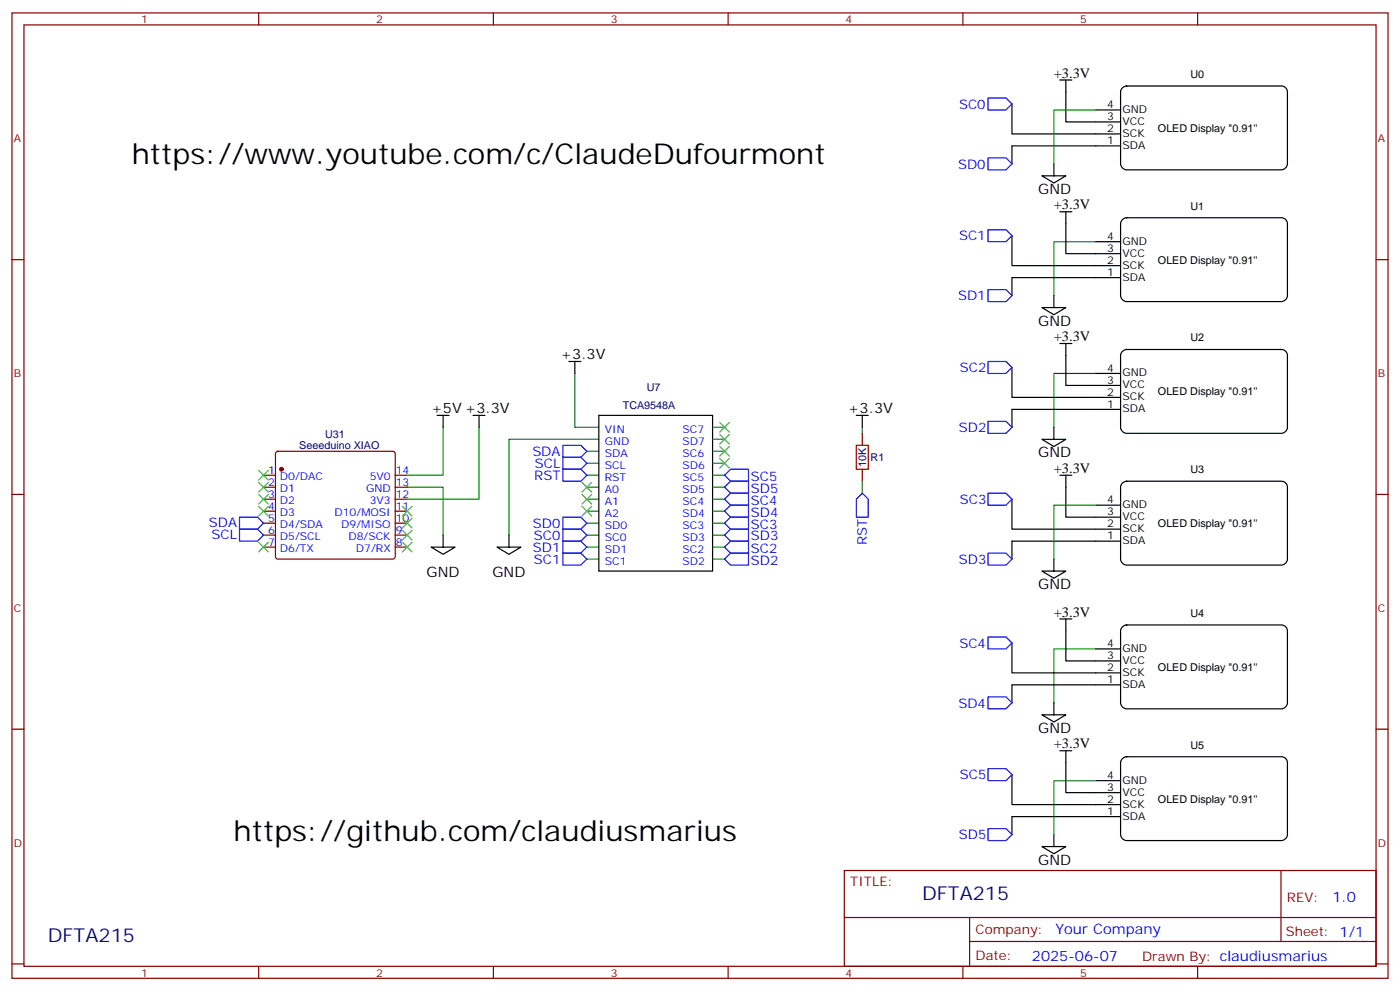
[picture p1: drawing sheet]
<svg xmlns="http://www.w3.org/2000/svg" width="412mm" height="292mm" viewBox="0 0 412 292" stroke-linecap="round" stroke-linejoin="round" font-family="sans-serif">
<g fill="none" stroke="#870000" stroke-width=".35">
<path d="M3.5 3.8h405.4v284.3h-405.4zM7.1 7.3h398.2v277.3h-398.2zM76.2 3.8v3.5M145.3 3.8v3.5M214.5 3.8v3.5M283.6 3.8v3.5M352.8 3.8v3.5M3.5 76.5h3.6M405.3 76.5h3.6M77.6 140h3.5M81.4 133.1l.4-.2h33.9l.5 .2 .2 .5v30.4l-.2 .5-.5 .2h-33.9l-.5-.3-.2-.4v-30.4zM116.4 140h3.5"/>
<path d="M254 127.6v3.6M254 138.2v3.5M3.5 145.6h3.6M77.6 143.5h3.5M77.6 147h3.5M77.6 150.6h3.5M77.6 154.1h3.5M77.6 157.6h3.5M116.4 143.5h3.5M116.4 147h3.5M116.4 150.6h3.5M116.4 154.1h3.5"/>
<path d="M116.4 157.6h3.5M405.3 145.6h3.6M77.6 161.1h3.5M116.4 161.1h3.5M3.5 214.8h3.6M405.3 214.8h3.6M248.7 256.4h156.6v28.2h-156.6zM377.3 256.4v20.9M248.7 270.2h156.5M285.6 277.3h119.6M285.6 270.2v14.2M3.5 283.9h3.6"/>
<path d="M76.2 284.6v3.5M145.3 284.6v3.5M214.5 284.6v3.5M283.6 284.6v3.5M352.8 284.6v3.5M405.3 283.9h3.6"/>
</g>
<g fill="none" stroke="#000" stroke-width=".35">
<path d="M298.1 30.6v8.8h31.7M312.2 23.6h3.5M314 23.6v12.3h15.8M322.8 32.4h7M330.7 25.8l1.2-.5h45.6a1.76 1.76 0 0 1 1.7 1.8v21.2a1.89 1.89 0 0 1-1.7 1.7h-45.6a1.89 1.89 0 0 1-1.8-1.7v-21.2zM306.9 51.8h7.1l-3.6 2.1zM310.4 48.3v3.5M329.8 43h-31.7v5.3M298.1 69.4v8.8h31.7M312.2 62.4h3.5M314 62.4v12.3h15.8M322.8 71.2h7"/>
<path d="M330.7 64.7l1.2-.6h45.6a1.76 1.76 0 0 1 1.7 1.8v21.2a1.89 1.89 0 0 1-1.7 1.7h-45.6a1.89 1.89 0 0 1-1.8-1.7v-21.2zM306.9 90.6h7.1l-3.6 2.1zM310.4 87.1v3.5M329.8 81.8h-31.7v5.3M167.6 106.5h3.5M169.3 106.5v3.5M298.1 108.2v8.9h31.7M312.2 101.2h3.5M314 101.2v12.3h15.8M322.8 110h7M330.7 103.5l1.2-.6h45.6a1.76 1.76 0 0 1 1.7 1.8v21.2a1.89 1.89 0 0 1-1.7 1.7h-45.6a1.89 1.89 0 0 1-1.8-1.7v-21.2zM128.8 122.3h3.5"/>
<path d="M130.5 122.3v3.6M139.3 122.3h3.6M141.1 122.3v3.6M176.4 122.3h33.5v45.9h-33.5zM252.2 122.3h3.6M254 122.3v3.6M306.9 129.4h7.1l-3.6 2.1zM310.4 125.9v3.5M312.2 140h3.5M314 140v12.3h15.8M329.8 120.6h-31.7v5.3M130.5 157.6v3.5"/>
<path d="M149.9 157.6v3.5M298.1 147v8.9h31.7M322.8 148.8h7M329.8 159.4h-31.7v5.3M330.7 142.3l1.2-.6h45.6a1.76 1.76 0 0 1 1.7 1.8v21.2a1.89 1.89 0 0 1-1.7 1.7h-45.6a1.89 1.89 0 0 1-1.8-1.7v-21.2zM127 161.1h7.1l-3.6 2.2zM146.4 161.1h7.1l-3.6 2.2zM306.9 168.2h7.1l-3.6 2.1zM310.4 164.7v3.5M298.1 189.4v8.8h31.7M312.2 182.3h3.5M314 182.3v12.4h15.8"/>
<path d="M322.8 191.1h7M330.7 184.6l1.2-.5h45.6a1.76 1.76 0 0 1 1.7 1.7v21.2a1.89 1.89 0 0 1-1.7 1.8h-45.6a1.89 1.89 0 0 1-1.8-1.8v-21.2zM306.9 210.5h7.1l-3.6 2.2zM310.4 207v3.5M329.8 201.7h-31.7v5.3M298.1 228.2v8.8h31.7M312.2 221.1h3.5M314 221.1v12.4h15.8M322.8 229.9h7M330.7 223.4l1.2-.5h45.6a1.76 1.76 0 0 1 1.7 1.7v21.2a1.89 1.89 0 0 1-1.7 1.8h-45.6a1.89 1.89 0 0 1-1.8-1.8v-21.2zM306.9 249.3h7.1l-3.6 2.2zM310.4 245.8v3.5"/>
<path d="M329.8 240.5h-31.7v5.3"/>
</g>
<g fill="none" stroke="#008700" stroke-width=".35">
<path d="M322.8 32.4h-12.4v15.9M322.8 71.2h-12.4v15.9M169.3 110v15.9h7.1M322.8 110h-12.4v15.9M130.5 125.9v14.1h-10.6M141.1 125.9v21.1h-21.2M172.9 132.9h3.5M172.9 136.5h3.5M172.9 140h3.5M176.4 129.4h-26.5v28.2M209.9 132.9h3.5M209.9 136.5h3.5"/>
<path d="M209.9 140h3.5M209.9 125.9h3.5M209.9 129.4h3.5M254 125.9v1.7M119.9 143.5h10.6v14.1M172.9 143.5h3.5M172.9 147h3.5M172.9 150.6h3.5M172.9 154.1h3.5M172.9 157.6h3.5M209.9 143.5h3.5M209.9 147h3.5"/>
<path d="M209.9 150.6h3.5M209.9 154.1h3.5M209.9 157.6h3.5M254 141.7v3.6M322.8 148.8h-12.4v15.9M172.9 161.1h3.5M172.9 164.7h3.5M209.9 161.1h3.5M209.9 164.7h3.5M322.8 191.1h-12.4v15.9M322.8 229.9h-12.4v15.9"/>
</g>
<circle cx="82.9" cy="138.2" r=".53" fill="#870000" stroke="#870000" stroke-width=".35"/>
<g fill="none" stroke="#3c3" stroke-width=".35">
<path d="M76.2 138.6l2.8 2.8M79 138.6l-2.8 2.8M212 135l2.8 2.9M212 131.5l2.8 2.8M212 128l2.8 2.8M212 124.5l2.8 2.8M214.8 135l-2.8 2.9M214.8 131.5l-2.8 2.8M214.8 128l-2.8 2.8M214.8 124.5l-2.8 2.8M76.2 142.1l2.8 2.8M76.2 145.6l2.8 2.8"/>
<path d="M76.2 149.2l2.8 2.8M76.2 159.7l2.8 2.9M79 142.1l-2.8 2.8M79 145.6l-2.8 2.8M79 149.2l-2.8 2.8M79 159.7l-2.8 2.9M118.5 159.7l2.9 2.9M118.5 156.2l2.9 2.8M118.5 152.7l2.9 2.8M118.5 149.2l2.9 2.8M121.4 159.7l-2.9 2.9M121.4 156.2l-2.9 2.8"/>
<path d="M121.4 152.7l-2.9 2.8M121.4 149.2l-2.9 2.8M171.4 142.1l2.9 2.8M171.4 145.6l2.9 2.8M171.4 149.2l2.9 2.8M174.3 142.1l-2.9 2.8M174.3 145.6l-2.9 2.8M174.3 149.2l-2.9 2.8"/>
</g>
<g fill="none" stroke="#00f" stroke-width=".35">
<path d="M291 28.9h5.3l1.8 1.7-1.8 1.8h-5.3zM291 46.5h5.3l1.8 1.8-1.8 1.7h-5.3zM291 67.7h5.3l1.8 1.7-1.8 1.8h-5.3zM291 85.3h5.3l1.8 1.8-1.8 1.7h-5.3zM291 106.5h5.3l1.8 1.7-1.8 1.8h-5.3zM165.8 131.2h5.3l1.8 1.7-1.8 1.8h-5.3zM165.8 134.7h5.3l1.8 1.8-1.8 1.7h-5.3zM165.8 138.2h5.3l1.8 1.8-1.8 1.7h-5.3zM213.4 140l1.8-1.8h5.3v3.5h-5.3zM291 124.1h5.3l1.8 1.8-1.8 1.7h-5.3zM70.6 155.9h5.2l1.8 1.7-1.8 1.8h-5.2zM70.6 152.3h5.2l1.8 1.8-1.8 1.8h-5.2z"/>
<path d="M165.8 152.3h5.3l1.8 1.8-1.8 1.8h-5.3zM165.8 155.9h5.3l1.8 1.7-1.8 1.8h-5.3zM165.8 159.4h5.3l1.8 1.7-1.8 1.8h-5.3zM213.4 154.1l1.8-1.8h5.3v3.6h-5.3zM213.4 147l1.8-1.7h5.3v3.5h-5.3zM213.4 157.6l1.8-1.7h5.3v3.5h-5.3zM213.4 150.6l1.8-1.8h5.3v3.5h-5.3zM213.4 143.5l1.8-1.8h5.3v3.6h-5.3zM254 145.3l1.8 1.7v5.3h-3.6v-5.3zM291 145.3h5.3l1.8 1.7-1.8 1.8h-5.3zM165.8 162.9h5.3l1.8 1.8-1.8 1.7h-5.3zM213.4 164.7l1.8-1.8h5.3v3.5h-5.3z"/>
<path d="M213.4 161.1l1.8-1.7h5.3v3.5h-5.3zM291 162.9h5.3l1.8 1.8-1.8 1.7h-5.3zM291 187.6h5.3l1.8 1.8-1.8 1.7h-5.3zM291 205.2h5.3l1.8 1.8-1.8 1.8h-5.3zM291 226.4h5.3l1.8 1.8-1.8 1.7h-5.3zM291 244.1h5.3l1.8 1.7-1.8 1.8h-5.3z"/>
</g>
<path d="M252.2 131.2h3.6v7h-3.6z" fill="none" stroke="#a10000" stroke-width=".35"/>
<g font-size="8.5">
<text x="38.8" y="48.3">https://www.youtube.com/c/ClaudeDufourmont</text>
<text x="68.8" y="247.6">https://github.com/claudiusmarius</text>
</g>
<g font-size="5.6" fill="#000080">
<text x="271.6" y="265.2">DFTA215</text>
<text x="14.1" y="277.6">DFTA215</text>
</g>
<g font-size="4.2">
<text x="310.4" y="22.9">+3.3V</text>
<text x="305.9" y="57.1">GND</text>
<text x="310.4" y="61.7">+3.3V</text>
<text x="305.9" y="95.9">GND</text>
<text x="310.4" y="100.5">+3.3V</text>
<text x="165.1" y="105.8">+3.3V</text>
<text x="127" y="121.6">+5V +3.3V</text>
<text x="249.8" y="121.6">+3.3V</text>
<text x="305.9" y="134.7">GND</text>
<text x="310.4" y="139.3">+3.3V</text>
<text x="125.7" y="169.8">GND</text>
<text x="145.1" y="169.8">GND</text>
<text x="305.9" y="173.5">GND</text>
<text x="310.4" y="181.6">+3.3V</text>
<text x="305.9" y="215.8">GND</text>
<text x="310.4" y="220.4">+3.3V</text>
<text x="305.9" y="254.6">GND</text>
</g>
<g font-size="4.2" fill="#00f">
<text x="392.5" y="265.7">1.0</text>
<text x="310.9" y="275.2">Your Company</text>
<text x="304" y="283">2025-06-07</text>
</g>
<g font-size="3.9" fill="#00f">
<text x="282.5" y="32">SC0</text>
<text x="282.2" y="49.6">SD0</text>
<text x="282.5" y="70.8">SC1</text>
<text x="282.2" y="88.4">SD1</text>
<text x="282.7" y="109.6">SC2</text>
<text x="282.5" y="127.2">SD2</text>
<text x="156.8" y="134.2">SDA</text>
<text x="157.6" y="137.7">SCL</text>
<text x="157.4" y="141.4">RST</text>
<text x="221.2" y="141.6">SC5</text>
<text x="221.2" y="148.7">SC4</text>
<text x="221.2" y="145.1">SD5</text>
<text x="282.7" y="148.4">SC3</text>
<text x="61.6" y="155.3">SDA</text>
<text x="157" y="155.5">SD0</text>
<text x="221.2" y="155.7">SC3</text>
<text x="221.2" y="152.1">SD4</text>
<text x="62.3" y="158.9">SCL</text>
<text x="157.3" y="159">SC0</text>
<text x="221.2" y="159.2">SD3</text>
<text x="255.4" y="160.5" transform="rotate(-90 255.4 160.5)">RST</text>
<text x="157" y="162.5">SD1</text>
<text x="157.3" y="166">SC1</text>
<text x="221.2" y="166.3">SD2</text>
<text x="221.2" y="162.8">SC2</text>
<text x="282.5" y="166.1">SD3</text>
<text x="282.6" y="190.8">SC4</text>
<text x="282.3" y="208.5">SD4</text>
<text x="282.7" y="229.5">SC5</text>
<text x="282.5" y="247.2">SD5</text>
</g>
<g font-size="3.9" fill="#800">
<text x="250.5" y="261">TITLE:</text>
<text x="379.1" y="265.7">REV:</text>
<text x="287.4" y="275.2">Company:</text>
<text x="378.7" y="275.8">Sheet: 1/1</text>
<text x="287.4" y="282.9">Date:</text>
<text x="336.4" y="282.9">Drawn By: claudiusmarius</text>
</g>
<g font-size="3.2" fill="#800">
<text x="41.6" y="6.8">1</text>
<text x="110.8" y="6.8">2</text>
<text x="179.9" y="6.8">3</text>
<text x="249.1" y="6.8">4</text>
<text x="318.2" y="6.8">5</text>
<text x="4.1" y="41.9">A</text>
<text x="405.9" y="41.9">A</text>
<text x="4.1" y="111.1">B</text>
<text x="405.9" y="111.1">B</text>
<text x="4.1" y="180.2">C</text>
<text x="405.9" y="180.2">C</text>
<text x="4.1" y="249.3">D</text>
<text x="405.9" y="249.3">D</text>
<text x="41.6" y="287.6">1</text>
<text x="110.8" y="287.6">2</text>
<text x="179.9" y="287.6">3</text>
<text x="249.1" y="287.6">4</text>
<text x="318.2" y="287.6">5</text>
</g>
<g font-size="3.2">
<text x="350.7" y="22.9">U0</text>
<text x="326.2" y="35.4">3</text>
<text x="326.2" y="31.9">4</text>
<text x="330.7" y="33.3">GND</text>
<text x="326.2" y="38.9">2</text>
<text x="330.7" y="40.3">SCK</text>
<text x="330.7" y="36.8">VCC</text>
<text x="341.1" y="38.8">OLED Display &quot;0.91''</text>
<text x="326.2" y="42.5">1</text>
<text x="330.7" y="43.9">SDA</text>
<text x="350.7" y="61.8">U1</text>
<text x="326.2" y="70.7">4</text>
<text x="326.2" y="77.7">2</text>
<text x="326.2" y="74.2">3</text>
<text x="330.7" y="75.6">VCC</text>
<text x="330.7" y="72.1">GND</text>
<text x="341.1" y="77.6">OLED Display &quot;0.91''</text>
<text x="326.2" y="81.3">1</text>
<text x="330.7" y="82.7">SDA</text>
<text x="330.7" y="79.1">SCK</text>
<text x="350.7" y="100.6">U2</text>
<text x="326.2" y="113">3</text>
<text x="326.2" y="109.5">4</text>
<text x="330.7" y="110.9">GND</text>
<text x="326.2" y="116.5">2</text>
<text x="330.7" y="117.9">SCK</text>
<text x="330.7" y="114.4">VCC</text>
<text x="341.1" y="116.4">OLED Display &quot;0.91''</text>
<text x="326.2" y="120.1">1</text>
<text x="330.7" y="121.5">SDA</text>
<text x="350.7" y="139.4">U3</text>
<text x="326.2" y="148.3">4</text>
<text x="330.7" y="149.7">GND</text>
<text x="326.2" y="155.3">2</text>
<text x="326.2" y="151.8">3</text>
<text x="330.7" y="153.2">VCC</text>
<text x="341.1" y="155.2">OLED Display &quot;0.91''</text>
<text x="326.2" y="158.9">1</text>
<text x="330.7" y="160.3">SDA</text>
<text x="330.7" y="156.8">SCK</text>
<text x="350.7" y="181.7">U4</text>
<text x="326.2" y="190.6">4</text>
<text x="326.2" y="197.7">2</text>
<text x="326.2" y="194.1">3</text>
<text x="330.7" y="195.6">VCC</text>
<text x="330.7" y="192">GND</text>
<text x="341.1" y="197.6">OLED Display &quot;0.91''</text>
<text x="326.2" y="201.2">1</text>
<text x="330.7" y="202.6">SDA</text>
<text x="330.7" y="199.1">SCK</text>
<text x="350.7" y="220.5">U5</text>
<text x="326.2" y="233">3</text>
<text x="326.2" y="229.4">4</text>
<text x="330.7" y="230.8">GND</text>
<text x="326.2" y="236.5">2</text>
<text x="330.7" y="237.9">SCK</text>
<text x="330.7" y="234.4">VCC</text>
<text x="341.1" y="236.4">OLED Display &quot;0.91''</text>
<text x="326.2" y="240">1</text>
<text x="330.7" y="241.4">SDA</text>
</g>
<g font-size="3.2" fill="#000080">
<text x="190.5" y="115.3">U7</text>
<text x="183.4" y="120.6">TCA9548A</text>
<text x="95.8" y="128.9">U31</text>
<text x="88.2" y="132.3">Seeeduino XIAO</text>
<text x="255.1" y="137.6" transform="rotate(-90 255.1 137.6)">10K</text>
<text x="256.5" y="135.8">R1</text>
</g>
<g font-size="3.2" fill="#00f">
<text x="178.2" y="127.6">VIN</text>
<text x="178.2" y="131.2">GND</text>
<text x="201.1" y="131.2">SD7</text>
<text x="201.1" y="127.6">SC7</text>
<text x="178.2" y="134.7">SDA</text>
<text x="201.1" y="134.7">SC6</text>
<text x="78.9" y="139.6">1</text>
<text x="78.9" y="143.2">2</text>
<text x="82.4" y="141.4">D0/DAC</text>
<text x="108.9" y="141.4">5V0</text>
<text x="116.6" y="143.2">13</text>
<text x="116.6" y="139.6">14</text>
<text x="178.2" y="138.2">SCL</text>
<text x="178.2" y="141.7">RST</text>
<text x="201.1" y="138.2">SD6</text>
<text x="201.1" y="141.7">SC5</text>
<text x="78.9" y="146.7">3</text>
<text x="82.4" y="144.9">D1</text>
<text x="82.4" y="148.4">D2</text>
<text x="107.8" y="144.9">GND</text>
<text x="108.9" y="148.4">3V3</text>
<text x="116.6" y="146.7">12</text>
<text x="178.2" y="145.3">A0</text>
<text x="178.2" y="148.8">A1</text>
<text x="201.1" y="145.3">SD5</text>
<text x="201.1" y="148.8">SC4</text>
<text x="78.9" y="150.2">4</text>
<text x="78.9" y="153.7">5</text>
<text x="82.4" y="152">D3</text>
<text x="82.4" y="155.5">D4/SDA</text>
<text x="98.5" y="152">D10/MOSI</text>
<text x="100.5" y="155.5">D9/MISO</text>
<text x="116.6" y="153.7">10</text>
<text x="116.6" y="150.2">11</text>
<text x="178.2" y="152.3">A2</text>
<text x="178.2" y="155.9">SD0</text>
<text x="201.1" y="155.9">SC3</text>
<text x="201.1" y="152.3">SD4</text>
<text x="78.9" y="157.3">6</text>
<text x="78.9" y="160.8">7</text>
<text x="82.4" y="159">D5/SCL</text>
<text x="102.6" y="159">D8/SCK</text>
<text x="116.6" y="160.8">8</text>
<text x="116.6" y="157.3">9</text>
<text x="178.2" y="159.4">SC0</text>
<text x="201.1" y="159.4">SD3</text>
<text x="82.4" y="162.6">D6/TX</text>
<text x="104.8" y="162.6">D7/RX</text>
<text x="178.2" y="162.9">SD1</text>
<text x="178.2" y="166.4">SC1</text>
<text x="201.1" y="166.4">SD2</text>
<text x="201.1" y="162.9">SC2</text>
</g>
</svg>
